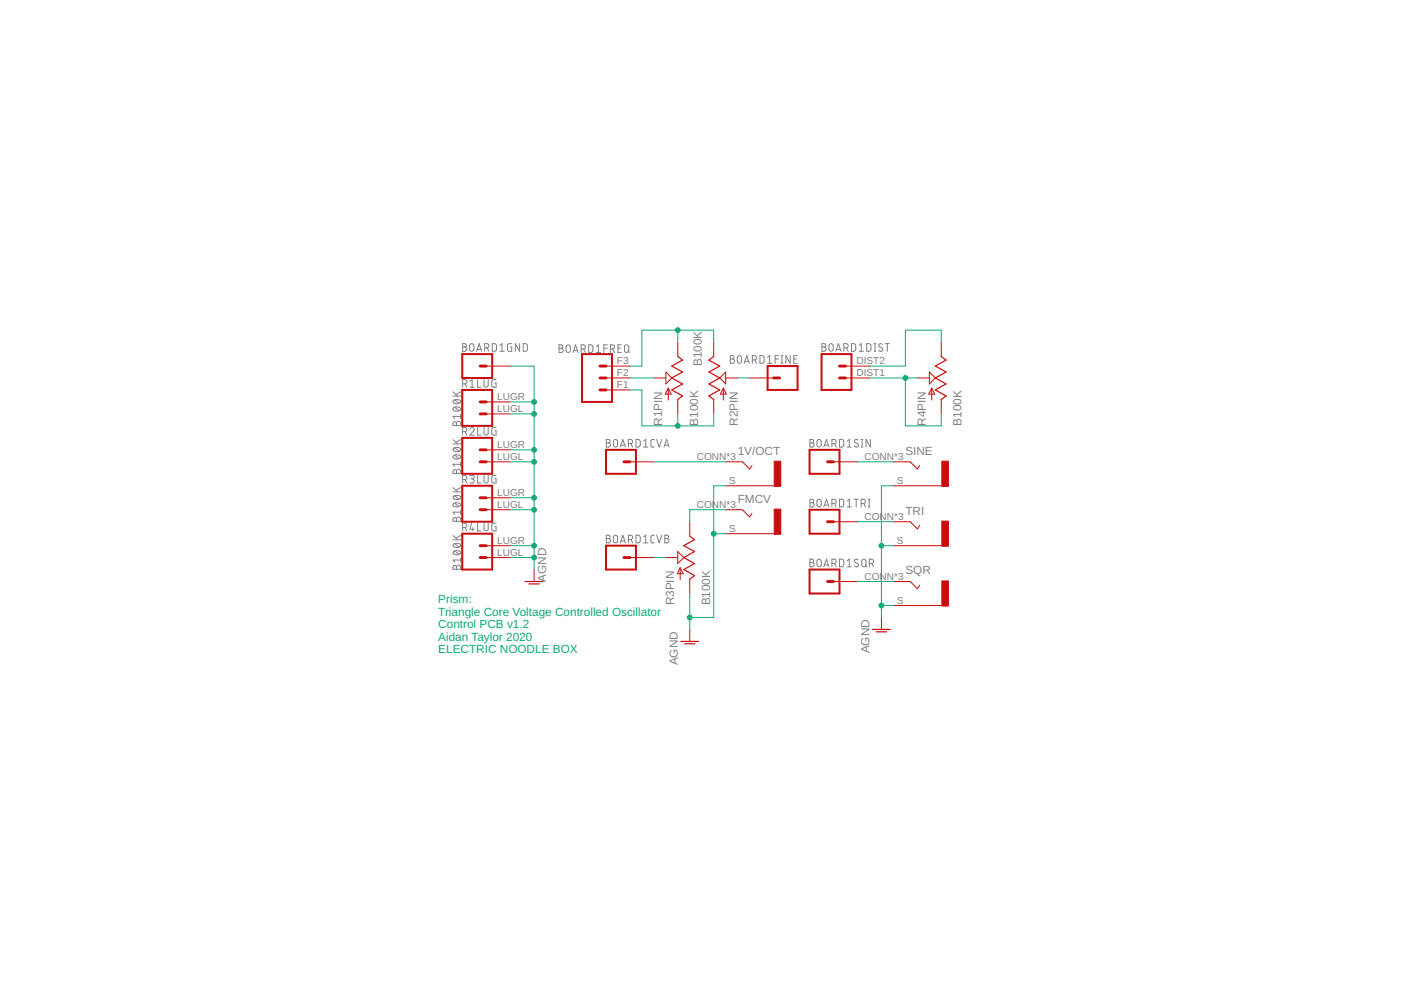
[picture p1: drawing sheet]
<svg xmlns="http://www.w3.org/2000/svg" width="297mm" height="210mm" viewBox="0 0 297 210" stroke-linecap="round" stroke-linejoin="round" font-family="sans-serif">
<g fill="none" stroke="#808080" stroke-width=".21">
<path d="M98.1 72.9h.4a.36 .36 0 0 1 .4 .3 .36 .36 0 0 1-.4 .4 .46 .46 0 0 1 .5 .4 .46 .46 0 0 1-.5 .5h-.4zM98.1 73.6h.4M99.7 73l.3-.1 .4 .1 .1 1a.46 .46 0 0 1-.5 .5 .46 .46 0 0 1-.4-.5zM101 74.5l.6-1.6 .5 1.6M101.2 74.1h.8M102.8 73.8h.4a.46 .46 0 0 0 .5-.5 .46 .46 0 0 0-.5-.4h-.4v1.6M103.3 73.8l.4 .7M104.4 72.9h.6l.2 .2v1.1l-.2 .2-.6 .1zM106 74.5h.9M106 73.2l.4-.3v1.6M108.5 72.9h-.6l-.3 .2v1.2l.2 .2h.7v-.9h-.3M110.2 72.9v1.6l-.9-1.6v1.6"/>
<path d="M110.9 72.9h.6l.3 .2v1.1l-.3 .2-.6 .1zM118.5 73.1h.5a.36 .36 0 0 1 .3 .4 .36 .36 0 0 1-.3 .3 .46 .46 0 0 1 .4 .5 .46 .46 0 0 1-.4 .4h-.5zM118.5 73.8h.5M120.1 73.3l.4-.2 .3 .2 .1 1a.46 .46 0 0 1-.4 .4 .46 .46 0 0 1-.5-.4zM121.5 74.7l.5-1.6 .6 1.6M121.6 74.3h.8M123.2 74h.5a.46 .46 0 0 0 .4-.4 .46 .46 0 0 0-.4-.5h-.5v1.6M123.7 74l.4 .7M124.8 73.1l.6 .1 .3 .2v1.1l-.3 .2h-.6zM126.4 74.7h.9M126.4 73.5l.5-.4v1.6M128 73.8h.8"/>
<path d="M128.8 73.1h-.8v1.6M129.4 74h.5a.46 .46 0 0 0 .4-.4 .46 .46 0 0 0-.4-.5h-.5v1.6M129.9 74l.4 .7M131 73.8h.6M131.7 73.1h-.7v1.6h.7M132.5 73.3l.3-.2 .5 .3v.9a.46 .46 0 0 1-.4 .4 .46 .46 0 0 1-.5-.4zM133.1 74.4l.4 .3M154.8 75.4h.5a.36 .36 0 0 1 .3 .4 .36 .36 0 0 1-.3 .3 .46 .46 0 0 1 .4 .5 .46 .46 0 0 1-.4 .4h-.5zM154.8 76.1h.5M156.4 75.5l.4-.1 .3 .1 .1 1.1a.46 .46 0 0 1-.4 .4 .46 .46 0 0 1-.5-.4zM157.8 77l.5-1.6 .6 1.6M157.9 76.6h.8"/>
<path d="M159.5 76.3h.5a.46 .46 0 0 0 .4-.4 .46 .46 0 0 0-.4-.5h-.5v1.6M160 76.3l.4 .7M161.1 75.4h.6l.3 .3v1.1l-.3 .2h-.6zM162.7 77h.9M162.7 75.8l.5-.4v1.6M164.3 76.1h.8M165.1 75.4h-.8v1.6M165.6 77h.4M165.6 75.4h.4M165.8 75.4v1.6M167.5 75.4v1.6l-.9-1.6v1.6M168.3 76.1h.5"/>
<path d="M169 75.4h-.7v1.6h.7M174.3 72.9h.4a.36 .36 0 0 1 .4 .3 .36 .36 0 0 1-.4 .4 .46 .46 0 0 1 .5 .4 .46 .46 0 0 1-.5 .5h-.4zM174.3 73.6h.4M175.9 73l.3-.1 .4 .2 .1 .9a.46 .46 0 0 1-.5 .5 .46 .46 0 0 1-.5-.5zM177.2 74.5l.6-1.6 .5 1.6M177.4 74.1h.8M178.9 73.8h.5a.46 .46 0 0 0 .4-.5 .46 .46 0 0 0-.4-.4h-.5v1.6M179.5 73.8l.3 .7M180.5 72.9h.7l.2 .2v.9l-.2 .4-.7 .1zM182.2 74.5h.8M182.2 73.2l.4-.3v1.6M183.8 72.9h.6l.2 .2v1.1l-.2 .2-.6 .1z"/>
<path d="M185.3 74.5h.4M185.3 72.9h.4M185.5 72.9v1.6M187.1 73l-.4-.1-.4 .3 .1 .2 .6 .4a.38 .38 0 0 1 .1 .5 .38 .38 0 0 1-.5 .2l-.3-.2M187.7 72.9h.9M188.1 72.9v1.6M96.1 84h1.6M96.1 83.1l.9 .9M96.1 94.1h1.6M96.1 93.2l.9 .9M96.2 89.5h.3l.3 .3a.46 .46 0 0 1 .4-.5 .46 .46 0 0 1 .5 .5v.4h-1.6zM96.2 86.5a1 1 0 0 1 1.5 .2 .97 .97 0 0 1-1.6 0z"/>
<path d="M96.2 84.9a1.04 1.04 0 0 1 1.5 .3 .95 .95 0 0 1-1.6 0zM96.2 99.7l.3-.1 .3 .3a.46 .46 0 0 1 .4-.4 .46 .46 0 0 1 .5 .4v.5h-1.6zM96.2 96.6a1.02 1.02 0 0 1 1.5 .3 .97 .97 0 0 1-1.6 0zM96.2 95.1a1.02 1.02 0 0 1 1.5 .2 .97 .97 0 0 1-1.6 0zM96.4 86.4l.9 .7M96.4 84.8l.9 .7M96.4 96.5l.9 .7M96.4 95l.9 .7M96.8 89.8v.4M96.8 99.9v.5M97.7 87.8v.9M97.7 98v.9"/>
<path d="M97.7 88.3h-1.6l.3 .4M97.7 83.1l-1 .5M97.7 98.4h-1.6l.3 .5M97.7 93.2l-1 .6M98.1 81.4h.4a.46 .46 0 0 0 .5-.5 .46 .46 0 0 0-.5-.4h-.4v1.6M98.1 91.5h.4a.44 .44 0 0 0 .5-.4 .44 .44 0 0 0-.5-.5h-.4v1.7M98.6 81.4l.4 .7M98.6 91.5l.4 .8M99.6 91a.45 .45 0 0 1 .7-.4 .45 .45 0 0 1 .1 .8l-.8 .9h.9M99.6 80.8l.5-.3v1.6M99.6 82.1h.9M101.3 80.5v1.6h.7"/>
<path d="M101.3 90.6v1.7h.7M102.6 80.5v1.2a.44 .44 0 0 0 .5 .4 .44 .44 0 0 0 .4-.4v-1.2M102.6 90.6v1.2a.44 .44 0 0 0 .5 .5 .44 .44 0 0 0 .4-.5v-1.2M105.2 80.5h-.7l-.2 .2v1l.2 .4h.7v-.9h-.3M105.2 90.6l-.7 .1-.2 .1 .1 1.4 .8 .1v-.9h-.3M128.5 93.2h.5a.36 .36 0 0 1 .4 .3 .36 .36 0 0 1-.4 .4 .44 .44 0 0 1 .5 .4 .44 .44 0 0 1-.5 .5h-.5zM128.5 93.9h.5M130.2 93.3l.3-.1 .3 .1 .1 1a.44 .44 0 0 1-.4 .5 .44 .44 0 0 1-.5-.5zM131.5 94.8l.6-1.6 .5 1.6M131.7 94.4h.8M133.2 94.1h.5a.44 .44 0 0 0 .4-.5 .44 .44 0 0 0-.4-.4h-.5v1.6M133.8 94.1l.3 .7"/>
<path d="M134.8 93.2h.7l.2 .3v.8l-.2 .5h-.7zM136.4 94.8h1M136.4 93.5l.5-.3v1.6M138.7 93.2h-.5l-.2 .3v1.1l.2 .2h.5M139.2 93.2l.6 1.6 .5-1.6M140.8 94.8l.5-1.6 .6 1.6M140.9 94.4h.8M171.7 93.2h.5a.36 .36 0 0 1 .3 .3 .36 .36 0 0 1-.3 .4 .44 .44 0 0 1 .4 .4 .44 .44 0 0 1-.4 .5h-.5zM171.7 93.9h.5M173.3 93.3l.4-.1 .3 .1 .1 1a.46 .46 0 0 1-.4 .5 .46 .46 0 0 1-.5-.5zM174.7 94.8l.5-1.6 .6 1.6M174.8 94.4h.8"/>
<path d="M176.4 94.1h.4a.44 .44 0 0 0 .5-.5 .44 .44 0 0 0-.5-.4h-.4v1.6M176.9 94.1l.4 .7M178 93.2h.6l.3 .3v.8l-.3 .5h-.6zM179.6 94.8h.9M179.6 93.5l.5-.3v1.6M181.9 93.3a.41 .41 0 0 0-.5-.1 .41 .41 0 0 0-.1 .6l.6 .4a.46 .46 0 0 1-.2 .6 .46 .46 0 0 1-.6-.2M182.6 94.8h.3M182.6 93.2h.3M182.8 93.2v1.6M184.5 93.2v1.6l-.9-1.6v1.6M96.1 104.3h1.6M96.1 103.4l.9 .9"/>
<path d="M96.1 114.4h1.6M96.1 113.5l.9 .9M96.2 109.8l.3-.1 .3 .4a.46 .46 0 0 1 .4-.5 .46 .46 0 0 1 .5 .5v.4h-1.6zM96.2 106.8a1.02 1.02 0 0 1 1.5 .2 .97 .97 0 0 1-1.6 0zM96.2 105.2a1.02 1.02 0 0 1 1.5 .3 .97 .97 0 0 1-1.6 0zM96.2 120l.3-.1 .3 .3a.46 .46 0 0 1 .4-.4 .46 .46 0 0 1 .5 .4v.5h-1.6zM96.2 116.9a1.04 1.04 0 0 1 1.5 .3 .95 .95 0 0 1-1.6 0zM96.2 115.4a1.02 1.02 0 0 1 1.5 .2 .97 .97 0 0 1-1.6 0zM96.4 106.7l.9 .7M96.4 105.1l.9 .7M96.4 116.8l.9 .7M96.4 115.3l.9 .7"/>
<path d="M96.8 110.1v.4M97.7 108.1v1M97.7 118.3v.9M97.7 108.6h-1.6l.3 .5M97.7 103.4l-1 .5M97.7 118.7h-1.6l.3 .5M97.7 113.5l-1 .6M98.1 101.7h.4a.44 .44 0 0 0 .5-.5 .44 .44 0 0 0-.5-.4h-.4v1.6M98.1 111.8h.4a.46 .46 0 0 0 .5-.4 .46 .46 0 0 0-.5-.5h-.4v1.7M98.6 101.7l.4 .7M98.6 111.8l.4 .8M99.6 100.8h.6a.36 .36 0 0 1 .3 .4 .36 .36 0 0 1-.3 .3h-.4"/>
<path d="M100 110.9l-.4 1.3h.9M100.1 101.5a.44 .44 0 0 1 .4 .5 .44 .44 0 0 1-.4 .4h-.5M100.3 111.8v.8M101.3 100.8v1.6h.7M101.3 110.9v1.7h.7M102.6 100.8v1.2a.44 .44 0 0 0 .5 .4 .44 .44 0 0 0 .4-.4v-1.2M102.6 110.9v1.2a.44 .44 0 0 0 .5 .5 .44 .44 0 0 0 .4-.5v-1.2M105.2 100.8h-.7l-.2 .2v1l.2 .4h.7v-.9h-.3M105.2 110.9h-.6l-.3 .3v1l.2 .3 .7 .1v-.9h-.3M128.5 113.5h.5a.36 .36 0 0 1 .4 .3 .36 .36 0 0 1-.4 .4 .46 .46 0 0 1 .5 .4 .46 .46 0 0 1-.5 .5h-.5zM128.5 114.2h.5M130.2 113.6l.3-.1 .3 .1 .1 1.1a.44 .44 0 0 1-.4 .4 .44 .44 0 0 1-.5-.4z"/>
<path d="M131.5 115.1l.6-1.6 .5 1.6M131.7 114.7h.8M133.2 114.4h.5a.46 .46 0 0 0 .4-.5 .46 .46 0 0 0-.4-.4h-.5v1.6M133.8 114.4l.3 .7M134.8 113.5h.7l.2 .2v1l-.2 .4h-.7zM136.4 113.8l.5-.3v1.6M136.4 115.1h1M138.7 113.5h-.5l-.2 .3v1.1l.2 .2h.5M139.2 113.5l.6 1.6 .5-1.6M140.9 113.5h.5a.36 .36 0 0 1 .4 .3 .36 .36 0 0 1-.4 .4 .46 .46 0 0 1 .5 .4 .46 .46 0 0 1-.5 .5h-.5zM140.9 114.2h.5M171.7 105.9h.5a.37 .37 0 0 1 .3 .3 .37 .37 0 0 1-.3 .4 .44 .44 0 0 1 .4 .4 .44 .44 0 0 1-.4 .5h-.5z"/>
<path d="M171.7 118.6h.5a.36 .36 0 0 1 .3 .3 .36 .36 0 0 1-.3 .4 .46 .46 0 0 1 .4 .4 .46 .46 0 0 1-.4 .5h-.5zM171.7 106.6h.5M171.7 119.3h.5M173.3 106l.4-.1 .3 .1 .1 1a.46 .46 0 0 1-.4 .5 .46 .46 0 0 1-.5-.5zM173.3 118.7l.4-.1 .3 .1 .1 1a.46 .46 0 0 1-.4 .5 .46 .46 0 0 1-.5-.5zM174.7 107.5l.5-1.6 .6 1.6M174.8 107.1h.8M174.8 119.8h.8M176.4 106.8h.4a.46 .46 0 0 0 .5-.5 .46 .46 0 0 0-.5-.4h-.4v1.6M176.4 119.5h.4a.46 .46 0 0 0 .5-.5 .46 .46 0 0 0-.5-.4h-.4v1.6M176.9 106.8l.4 .7M176.9 119.5l.4 .7"/>
<path d="M178 105.9h.6l.3 .3v.8l-.3 .5h-.6zM178 118.6h.6l.3 .2v.9l-.3 .4-.6 .1zM179.6 106.2l.5-.3v1.6M179.6 118.9l.5-.3v1.6M179.6 107.5h.9M181.1 105.9h.9M181.5 105.9v1.6M181.9 118.7l-.5-.1-.2 .3 .1 .2 .5 .4a.38 .38 0 0 1 .2 .5 .38 .38 0 0 1-.5 .2l-.4-.2M182.6 106.8h.4a.46 .46 0 0 0 .5-.5 .46 .46 0 0 0-.5-.4h-.4v1.6M182.9 118.7l.3-.1 .3 .1 .1 1a.46 .46 0 0 1-.4 .5 .46 .46 0 0 1-.5-.5zM183.1 106.8l.4 .7M183.4 119.8l.4 .4"/>
<path d="M184.1 107.5h.4M184.1 105.9h.4M184.3 105.9v1.6M184.3 119.5h.5a.46 .46 0 0 0 .4-.5 .46 .46 0 0 0-.4-.4h-.5v1.6M184.8 119.5l.4 .7M96.8 120.2v.5M174.7 120.2l.5-1.6 .6 1.6M179.6 120.2h.9"/>
</g>
<g fill="none" stroke="#c90d0c" stroke-width=".42">
<path d="M98 75.1h6.4v5h-6.4zM123.4 75.1h6.4v10.1h-6.4zM162.8 77.6h6.3v5.1h-6.3zM174.2 75.1h6.3v7.6h-6.3zM98 82.7h6.4v7.6h-6.4zM98 92.8h6.4v7.7h-6.4zM128.5 95.4h6.3v5.1h-6.3zM171.6 95.4h6.4v5.1h-6.4zM98 103h6.4v7.6h-6.4zM98 113.2h6.4v7.6h-6.4zM128.5 115.7h6.3v5.1h-6.3zM171.6 108.1h6.4v5.1h-6.4z"/>
<path d="M171.6 120.8h6.4v5h-6.4z"/>
</g>
<g fill="none" stroke="#c90d0c" stroke-width=".61">
<path d="M101.8 77.6h1.3M127.2 77.6h1.3M178 77.6h1.3M101.8 97.9h1.3M101.8 85.2h1.3M101.8 87.8h1.3M101.8 95.4h1.3M127.2 80.1h1.3M127.2 82.7h1.3M132.3 97.9h1.3M164 80.1h1.3M175.5 97.9h1.2"/>
<path d="M178 80.1h1.3M101.8 118.2h1.3M101.8 105.5h1.3M101.8 108.1h1.3M101.8 115.7h1.3M132.3 118.2h1.3M175.5 110.6h1.2M175.5 123.3h1.2"/>
</g>
<g fill="none" stroke="#c90d0c" stroke-width=".21">
<path d="M103.1 77.6h5.1M128.5 77.6h5.1M141.2 78.9l1.2 1.2-1.2 1.3zM143.7 72.5v3.1M151.3 72.5v3.1M179.3 77.6h5M197 78.9l1.3 1.2-1.3 1.3zM199.6 72.5v3.1M103.1 97.9h5.1M103.1 87.8h5.1M103.1 85.2h5.1M103.1 95.4h5.1"/>
<path d="M128.5 80.1h5.1M128.5 82.7h5.1M133.6 97.9h5M138.6 80.1h2.6M141.7 82.3v2.5M141.7 82.3l.6 1.3h-1.2zM143.7 84.7v3.1M151.3 84.7v3.1M152.6 80.1l1.3-1.2v2.5zM153.4 82.3l.6 1.3h-1.3zM153.4 82.3v2.5M153.9 80.1h2.5"/>
<path d="M153.9 97.9h3.5l1.5 1.5 .5-.7M158.9 80.1h5.1M176.7 97.9h5.1M179.3 80.1h5M189.4 97.9h3.6l1.5 1.5 .5-.7M194.5 80.1h2.5M197.5 82.3l.7 1.3h-1.3zM197.5 82.3v2.5M199.6 84.7v3.1M103.1 118.2h5.1M103.1 108.1h5.1M103.1 105.5h5.1"/>
<path d="M103.1 115.7h5.1M133.6 118.2h5M141.2 118.2h2.5M143.7 116.9l1.3 1.3-1.3 1.3zM146.2 110.6v3.1M153.9 108.1h3.5l1.5 1.5 .5-.8M153.9 103h10.2M153.9 113.2h10.2M176.7 110.6h5.1M189.4 110.6h3.6l1.5 1.5 .5-.7M189.4 115.7h10.3M189.4 103h10.3"/>
<path d="M113.2 120.8v2.5M144.2 120.4v2.5M144.2 120.4l.6 1.2h-1.2zM146.2 122.8v3M146.2 133.5v2.5M176.7 123.3h5.1M186.9 130.9v2.6M189.4 123.3h3.6l1.5 1.5 .5-.7M189.4 128.4h10.3"/>
</g>
<path d="M143.7 75.6l1 .7-2.3 1.3 2.3 1.3-2.3 1.2 2.3 1.3-2.3 1.3 2.3 1.2-1 .8M151.3 75.6l-1 .7 2.3 1.3-2.3 1.3 2.3 1.2-2.3 1.3 2.3 1.3-2.3 1.2 1 .8M199.6 75.6l1 .7-2.3 1.3 2.3 1.3-2.3 1.2 2.3 1.3-2.3 1.3 2.3 1.2-1 .8M146.2 113.7l1.1 .7-2.3 1.3 2.3 1.2-2.3 1.3 2.3 1.3-2.3 1.3 2.3 1.2-1.1 .8M111.3 123.3h3.8M112.1 123.8h2.2M144.3 136h3.8M145.2 136.5h2.1M185 133.5h3.8M185.8 134h2.2" fill="none" stroke="#c90d0c" stroke-width=".25"/>
<g fill="#c90d0c" stroke="#c90d0c" stroke-width=".21">
<path d="M164.1 97.8h1.4v5.3h-1.4z"/>
<path d="M164.1 107.9h1.4v5.4h-1.4z"/>
<path d="M199.7 97.8h1.4v5.3h-1.4z"/>
<path d="M199.7 110.5h1.4v5.3h-1.4z"/>
<path d="M199.7 123.2h1.4v5.3h-1.4z"/>
</g>
<g fill="none" stroke="#0dab76" stroke-width=".21">
<path d="M108.2 77.6h5v43.2M143.7 70v2.5M151.3 72.5v-2.5h-15.2v7.6h-2.5M199.6 72.5v-2.5h-7.6v7.6h-7.7M108.2 97.9h5M108.2 95.4h5M108.2 87.8h5M108.2 85.2h5M133.6 82.7h2.5v7.6h15.2v-2.5M133.6 80.1h5M138.6 97.9h15.3M143.7 87.8v2.5"/>
<path d="M156.4 80.1h2.5M181.8 97.9h7.6M184.3 80.1h10.2M192 80.1v10.2h7.6v-2.5M108.2 118.2h5M108.2 115.7h5M108.2 108.1h5M108.2 105.5h5M138.6 118.2h2.6M151.3 113.2h2.6M153.9 103h-2.6v27.9h-5.1M153.9 108.1h-7.7v2.5"/>
<path d="M181.8 110.6h7.6M186.9 115.7h2.5M189.4 103h-2.5v27.9M146.2 125.8v7.7M181.8 123.3h7.6M186.9 128.4h2.5"/>
</g>
<g fill="#0dab76" stroke="#0dab76" stroke-width=".21">
<circle cx="143.7" cy="90.3" r=".51"/>
<circle cx="143.7" cy="70" r=".51"/>
<circle cx="113.2" cy="115.7" r=".51"/>
<circle cx="113.2" cy="108.1" r=".51"/>
<circle cx="113.2" cy="105.5" r=".51"/>
<circle cx="113.2" cy="97.9" r=".51"/>
<circle cx="113.2" cy="95.4" r=".51"/>
<circle cx="113.2" cy="87.8" r=".51"/>
<circle cx="113.2" cy="85.2" r=".51"/>
<circle cx="113.2" cy="118.2" r=".51"/>
<circle cx="146.2" cy="130.9" r=".51"/>
<circle cx="151.3" cy="113.2" r=".51"/>
<circle cx="186.9" cy="115.7" r=".51"/>
<circle cx="186.9" cy="128.4" r=".51"/>
<circle cx="192" cy="80.1" r=".51"/>
</g>
<g font-size="2.5" fill="#808080">
<text x="148.8" y="77.6" transform="rotate(-90 148.8 77.6)">B100K</text>
<text x="140.4" y="90.3" transform="rotate(-90 140.4 90.3)">R1PIN</text>
<text x="148" y="90.3" transform="rotate(-90 148 90.3)">B100K</text>
<text x="156.4" y="90.3" transform="rotate(-90 156.4 90.3)">R2PIN</text>
<text x="196.3" y="90.3" transform="rotate(-90 196.3 90.3)">R4PIN</text>
<text x="203.9" y="90.3" transform="rotate(-90 203.9 90.3)">B100K</text>
<text x="156.4" y="96.4">1V/OCT</text>
<text x="192" y="96.4">SINE</text>
<text x="156.4" y="106.5">FMCV</text>
<text x="192" y="109.1">TRI</text>
<text x="115.8" y="123.3" transform="rotate(-90 115.8 123.3)">AGND</text>
<text x="192" y="121.8">SQR</text>
<text x="142.9" y="128.4" transform="rotate(-90 142.9 128.4)">R3PIN</text>
<text x="150.6" y="128.4" transform="rotate(-90 150.6 128.4)">B100K</text>
<text x="143.7" y="141.1" transform="rotate(-90 143.7 141.1)">AGND</text>
<text x="184.3" y="138.5" transform="rotate(-90 184.3 138.5)">AGND</text>
</g>
<g font-size="2.5" fill="#0dab76">
<text x="92.9" y="127.9">Prism:</text>
<text x="92.9" y="130.5">Triangle Core Voltage Controlled Oscillator</text>
<text x="92.9" y="133.2">Control PCB v1.2</text>
<text x="92.9" y="135.9">Aidan Taylor 2020</text>
<text x="92.9" y="138.5">ELECTRIC NOODLE BOX</text>
</g>
<g font-size="2.1" fill="#808080">
<text x="130.8" y="77.3">F3</text>
<text x="181.6" y="77.3">DIST2</text>
<text x="130.8" y="82.3">F1</text>
<text x="130.8" y="79.8">F2</text>
<text x="181.6" y="79.8">DIST1</text>
<text x="105.4" y="87.4">LUGL</text>
<text x="105.4" y="84.9">LUGR</text>
<text x="105.4" y="95">LUGR</text>
<text x="105.4" y="97.6">LUGL</text>
<text x="147.7" y="97.6">CONN*3</text>
<text x="183.3" y="97.6">CONN*3</text>
<text x="105.4" y="107.7">LUGL</text>
<text x="105.4" y="105.2">LUGR</text>
<text x="147.7" y="107.7">CONN*3</text>
<text x="154.6" y="102.6">S</text>
<text x="190.2" y="102.6">S</text>
<text x="154.6" y="112.8">S</text>
<text x="183.3" y="110.3">CONN*3</text>
<text x="105.4" y="117.9">LUGL</text>
<text x="105.4" y="115.3">LUGR</text>
<text x="190.2" y="115.3">S</text>
<text x="183.3" y="122.9">CONN*3</text>
<text x="190.2" y="128">S</text>
</g>
</svg>
